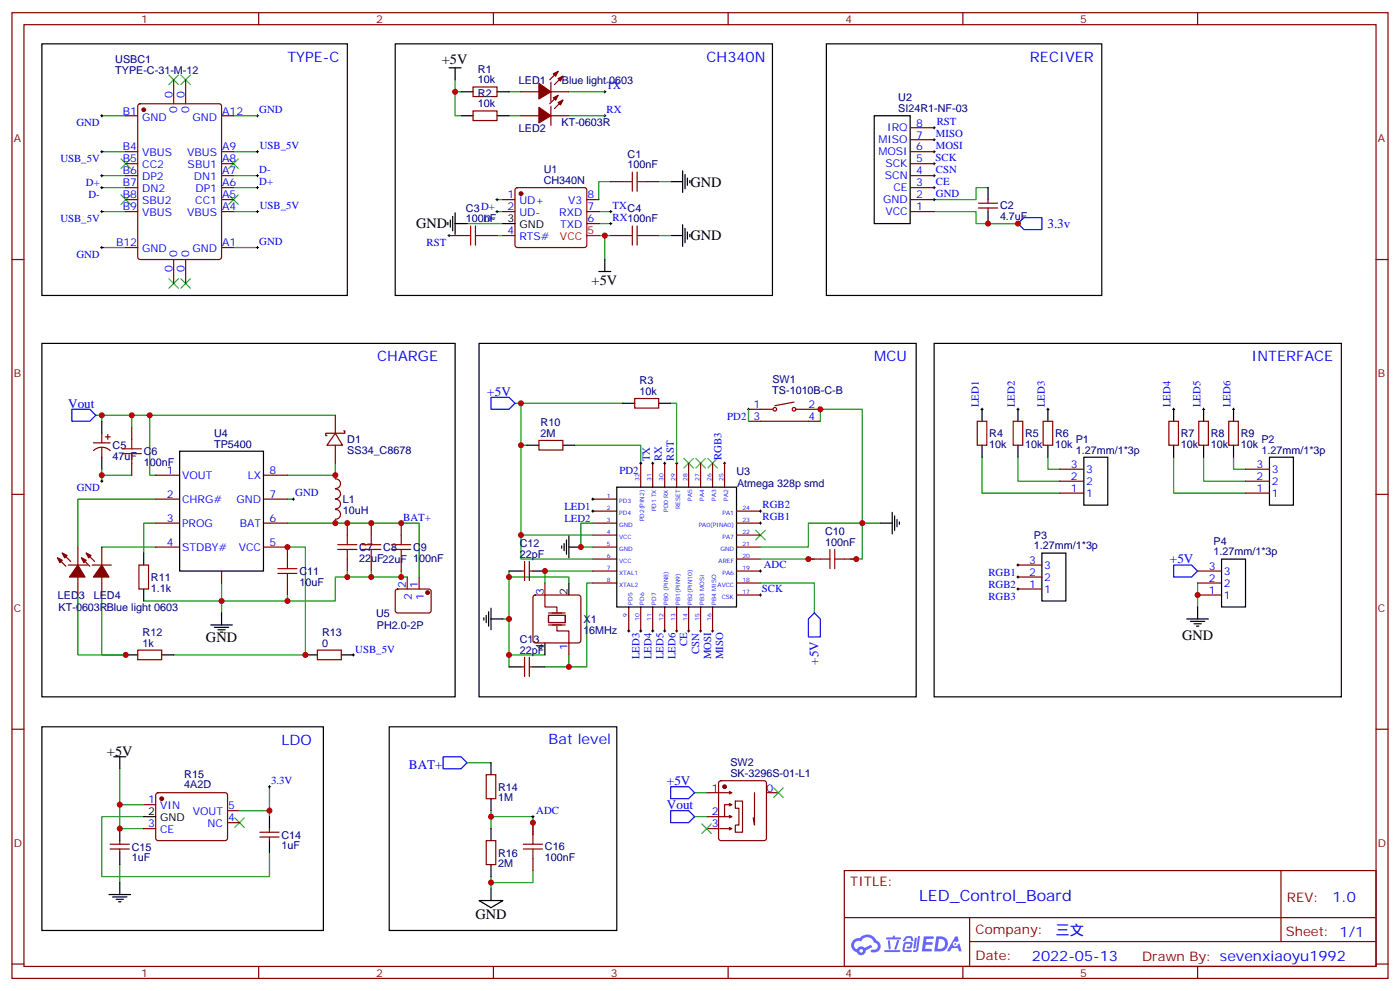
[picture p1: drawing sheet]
<svg xmlns="http://www.w3.org/2000/svg" width="412mm" height="292mm" viewBox="0 0 412 292" stroke-linecap="round" stroke-linejoin="round" font-family="sans-serif">
<g fill="none" stroke="#870000" stroke-width=".35">
<path d="M3.5 3.7h405.4v284.4h-405.4zM7.1 7.3h398.2v277.3h-398.2zM76.2 3.7v3.6M145.3 3.7v3.6M214.5 3.7v3.6M283.6 3.7v3.6M352.8 3.7v3.6M3.5 76.4h3.6M405.3 76.4h3.6M3.5 145.6h3.6M405.3 145.6h3.6M3.5 214.7h3.6"/>
<path d="M405.3 214.7h3.6M248.7 256.3h156.6v28.3h-156.6zM377.3 256.4v20.8M248.7 270.2h156.5M285.6 277.2h119.6M285.6 270.2v14.1M3.5 283.8h3.6M76.2 284.6v3.5M145.3 284.6v3.5M214.5 284.6v3.5M283.6 284.6v3.5M352.8 284.6v3.5"/>
<path d="M405.3 283.8h3.6"/>
</g>
<g fill="#5487ff">
<path d="M272.1 275.7h2.6l.3 .2-.1 .5-2 .1-.1 .9h1.6l.4 .4-.4 .4h-1.7l-.2 1.2h1.8l.3 .4-.2 .3h-2.9z"/>
<path d="M281.4 275.7h.7l.4 1.3-.7 .4a.74 .74 0 0 0-1.1 .3 .74 .74 0 0 0 .5 1 .74 .74 0 0 0 .9-.7l.5-.2 .7 2.3h-.9l-.2-.9h-1.9l-.5 .9h-.9z"/>
<path d="M269.5 276.1h.6l-.4 2.9a.31 .31 0 0 1-.3 .3 .31 .31 0 0 1-.3-.3z"/>
<path d="M270.4 275.6h.6l-.5 4a.89 .89 0 0 1-.7 .7 .89 .89 0 0 1-.9-.3l1-.5z"/>
<path d="M266.8 275.8l.6-.2 1.2 .1 .5 1.3-.6 .1-.4-.9-1 .1a.95 .95 0 0 1-1 .8l-.1-.2z"/>
<path d="M266.4 277.5l1.8-.2a1.04 1.04 0 0 1 .6 1.1 1.04 1.04 0 0 1-.8 .9h-.7a.29 .29 0 0 1-.3-.3 .29 .29 0 0 1 .3-.3h.7l.2-.8h-1.4l-.4 1.8h1.9a.29 .29 0 0 1 .3 .4 .29 .29 0 0 1-.3 .2h-2l-.4-.3 .2-2.1z"/>
<path d="M260.5 279.7h4.4a.3 .3 0 0 1 .3 .3 .3 .3 0 0 1-.3 .3h-4.3z"/>
<path d="M264.3 276.8h.6l-.5 1.7a1.02 1.02 0 0 1-.7 1.1l-.2-.3z"/>
<path d="M261.5 276.8h.6l.3 2.4-.3 .3-.3-.2z"/>
<path d="M261.1 276h1.9l.2-.5h.5l-.1 .5h1.5a.29 .29 0 0 1 .3 .3 .29 .29 0 0 1-.3 .3h-3.9z"/>
<path d="M275.8 275.7l-.6 4.4h1.4a2.27 2.27 0 0 0 2.7-2.2 2.27 2.27 0 0 0-2.7-2.2zM276.6 276.5a1.5 1.5 0 0 1 1.8 1.5 1.5 1.5 0 0 1-1.9 1.4h-.3z"/>
<path d="M251.4 276.8a2.09 2.09 0 0 0 1 3.6 1.37 1.37 0 0 0 1.5 .8 1.37 1.37 0 0 0 1.1-1.4l2-.9-.5-.7-1.8 .9a1.4 1.4 0 0 0-2.3 .4 1.32 1.32 0 0 1-.6-1.8 1.32 1.32 0 0 1 1.9-.5 2.02 2.02 0 0 1 2-1.2 2.02 2.02 0 0 1 1.8 1.6 1.09 1.09 0 0 1 1.1 1.3 1.09 1.09 0 0 1-1.6 .7 .41 .41 0 0 0-.5 .4 .41 .41 0 0 0 .4 .4 1.89 1.89 0 0 0 2.4-1.1 1.89 1.89 0 0 0-1.2-2.5 2.98 2.98 0 0 0-5-.6l-1 .2zM253.2 280a.52 .52 0 0 1 1 0 .52 .52 0 0 1-1 0z"/>
<circle cx="281.4" cy="277.9" r=".28"/>
</g>
<g fill="none" stroke="#3c3" stroke-width=".35">
<path d="M49.7 22.1l2.9 2.8M52.6 22.1l-2.9 2.8M53.3 22.1l2.8 2.8M56.1 22.1l-2.8 2.8M35.6 46.8l2.9 2.8M35.6 57.4l2.9 2.8M38.5 46.8l-2.9 2.8M38.5 57.4l-2.9 2.8M67.4 46.8l2.8 2.8M67.4 57.4l2.8 2.8M70.2 46.8l-2.8 2.8M70.2 57.4l-2.8 2.8"/>
<path d="M49.7 82.1l2.9 2.8M52.6 82.1l-2.9 2.8M53.3 82.1l2.8 2.8M56.1 82.1l-2.8 2.8M201.4 135l2.9 2.8M204.3 135l-2.9 2.8M205 135l2.8 2.8M207.8 135l-2.8 2.8M208.5 135l2.8 2.8M211.3 135l-2.8 2.8M222.6 156.1l2.8 2.9M225.4 156.1l-2.8 2.9"/>
<path d="M227.9 232l2.8 2.8M230.7 232l-2.8 2.8M69.1 240.8l2.9 2.8M72 240.8l-2.9 2.8M206.7 242.6l2.8 2.8M209.5 242.6l-2.8 2.8"/>
</g>
<g fill="none" stroke="#000" stroke-width=".35">
<path d="M12.3 12.9h90v74.1h-90zM116.4 12.9h111.1v74.1h-111.1zM132.3 20h3.5M134.1 20v3.5M243.4 12.9h81.2v74.1h-81.2zM135.8 27h3.5M135.8 34.1h3.5M146.4 27h3.5M146.4 34.1h3.5M257.5 34.1h10.6v31.7h-10.6zM197.6 53.5h3.5M201.1 50.3v6.4"/>
<path d="M201.8 51.4v4.2M202.5 52.4v2.1M203.2 53.1v.7M291 55.2v3.6M131.9 65.5v.7M132.6 64.8v2.1M133.3 63.7v4.2M134.1 65.8h3.5M134.1 62.7v6.3M148.2 65.8h3.5M176.4 79.9h3.5M178.2 76.4v3.5"/>
<path d="M197.6 69.4h3.5M201.1 66.2v6.3M201.8 67.2v4.3M202.5 68.3v2.1M203.2 69v.7M291 62.3v3.5M12.3 101.1h121.8v104.1h-121.8zM141.1 101.1h128.8v104.1h-128.8zM183.4 118.7h3.6M194 118.7h3.6M275.2 101.1h119.9v104.1h-119.9zM30 124v3.6"/>
<path d="M30 134.6v3.5M52.9 132.9h24.7v35.2h-24.7zM155.2 131.1h3.5M165.8 131.1h3.5M289.3 120.5v3.5M289.3 131.1v3.5M299.9 120.5v3.5M299.9 131.1v3.5M308.7 120.5v3.5M308.7 131.1v3.5M319.3 134.6h7v14.1h-7zM345.7 120.5v3.5"/>
<path d="M345.7 131.1v3.5M354.5 120.5v3.5M354.5 131.1v3.5M363.4 120.5v3.5M363.4 131.1v3.5M373.9 134.6h7.1v14.1h-7.1zM166.9 159v4.2M167.6 157.9v6.4M181.7 143.4h35.3v35.3h-35.3zM259.3 154h3.5M262.8 150.8v6.4M263.5 151.9v4.2"/>
<path d="M264.2 153v2.1M264.9 153.7v.7M42.3 162.8v3.6M42.3 173.4v3.6M144.6 179.1v6.3M149.9 168.1h3.6M157 168.1h3.5M165.5 160.7v.7M166.2 160v2.1M167.6 161.1h3.5M167.6 171.7v3.5M306.9 162.8h7.1v14.2h-7.1z"/>
<path d="M352.8 178.7v3.5M359.8 164.6h7.1v14.1h-7.1zM37 192.8h3.6M47.6 192.8h3.6M62.1 184h6.3M63.1 184.7h4.3M64.2 185.4h2.1M64.9 186.1h.7M65.3 180.5v3.5M90 192.8h3.5M100.5 192.8h3.6M142.5 181.9v.7"/>
<path d="M143.2 181.2v2.1M143.9 180.1v4.3M144.6 182.2h3.6M149.9 196.4h3.6M157 196.4h3.5M160.5 189.3v3.5M349.6 182.2h6.4M350.7 183h4.2M351.7 183.7h2.1M352.4 184.4h.7M12.3 214h82.9v60h-82.9zM114.7 214h67v60h-67z"/>
<path d="M33.5 222.8h3.5M35.3 222.8v3.5M144.6 224.6v3.5M144.6 235.2v3.5M35.3 244v3.5M35.3 251v3.6M35.3 259.9v3.5M42.3 240.5h3.6M79.4 240.5v3.5M79.4 247.5v3.5M144.6 244v3.5M144.6 254.6v3.5"/>
<path d="M32.1 263.4h6.4M33.2 264.1h4.2M34.2 264.8h2.1M34.9 265.5h.7M141.1 265.1h7.1l-3.6 2.2zM144.6 261.6v3.5"/>
</g>
<g fill="none" stroke="#008700" stroke-width=".35">
<path d="M30 34.1h7M68.8 34.1h7M134.1 23.5v10.6h1.7M134.1 27h1.7M149.9 34.1h3.6M149.9 27h3.6M167.6 34.1h10.6M167.6 27h10.6M30 44.7h7M30 55.2h7M30 51.7h7M68.8 44.7h7"/>
<path d="M68.8 55.2h7M68.8 51.7h7M146.4 58.8h1.8M179.9 53.5h-3.5v5.3M194 53.5h3.6M291 55.2h-3.5v3.6h-12.3M30 72.9h7M30 62.3h7M68.8 72.9h7M68.8 62.3h7M137.6 65.8h10.6M146.4 62.3h1.8"/>
<path d="M146.4 69.4h1.8M176.4 62.3h3.5M176.4 65.8h3.5M176.4 69.4h3.5M178.2 69.4v7M194 69.4h3.6M275.2 62.3h12.3v3.5h12.4h-8.9M151.7 118.7h31.7M153.5 118.7v38.9h21.1M197.6 118.7h1.7v17.7M28.2 122.3h1.8v1.7M30 122.3h8.8"/>
<path d="M30 138.1v1.8M38.8 139.9h-8.8v1.8M44.1 122.3h-5.3v3.5M98.8 122.3h-54.7v17.6h1.8M98.8 136.4v3.5h-14.1M153.5 131.1h1.7M169.3 131.1h19.4v5.3M220.5 120.5v3.5M241.7 124v-3.5h12.3v44.1h-3.5M289.3 134.6v10.6h22.9M299.9 134.6v7.1h12.3M308.7 134.6v3.5h3.5"/>
<path d="M345.7 134.6v10.6h21.2M354.5 134.6v7.1h12.4M363.4 134.6v3.5h3.5M45.9 154h-3.6v8.8M45.9 147h-23v14.1M84.7 154h38.8v15.9M84.7 147h1.7M153.5 157.6v7h21.1M174.6 154h-3.5v7.1h3.5M259.3 154h-21.2v7.1h-14.1M22.9 175.2v17.6h14.1h-7v-17.6M30 161.1h15.9"/>
<path d="M65.3 171.7v8.8M84.7 161.1h5.3v31.7h-38.8M84.7 175.2v1.8h-42.4M102.3 168.1v1.8M109.4 168.1v1.8M118.2 168.1v1.8h-19.4v7.1h-14.1M118.2 169.9h1.7M149.9 169.9h17.7v1.8M149.9 168.1v28.3M174.6 171.7h-1.7v24.7h-12.4M174.6 168.1h-14.1v3.6M224 171.7h15.9v8.8"/>
<path d="M224 164.6h15.9M352.8 171.7v7M148.2 182.2h1.7M149.9 192.8h10.6M167.6 192.8v3.6M35.3 236.9v7.1h7M35.3 226.3v10.6h7M70.6 238.7h8.8v1.8M79.4 231.6v7.1M137.6 224.6h7M144.6 238.7v5.3M204.6 233.4h3.5"/>
<path d="M42.3 240.5h-12.3v17.6h5.3v-3.5M79.4 251v7.1h-44.1v1.8M144.6 240.5h12.4v5.2M144.6 258.1v3.5M157 256.3v3.6h-12.4M204.6 240.5h3.5"/>
</g>
<g fill="none" stroke="#000" stroke-width=".29">
<path d="M29.6 34.1h.7M30 33.7v.7M75.5 34.1h.7M75.8 33.7v.7M177.8 34.1h.7M177.8 27h.7M178.2 26.7v.7M178.2 33.7v.7M274.8 37.6h.7M275.2 37.3v.7M29.6 44.7h.7M29.6 55.2h.7"/>
<path d="M29.6 51.7h.7M30 44.3v.7M30 51.4v.7M30 54.9v.7M75.5 44.7h.7M75.5 55.2h.7M75.5 51.7h.7M75.8 44.3v.7M75.8 51.4v.7M75.8 54.9v.7M146 58.8h.8M146.4 58.4v.7"/>
<path d="M274.8 44.7h.7M274.8 55.2h.7M274.8 51.7h.7M274.8 58.8h.7M274.8 48.2h.7M274.8 41.1h.7M275.2 40.8v.7M275.2 44.3v.7M275.2 47.8v.7M275.2 51.4v.7M275.2 54.9v.7M275.2 58.4v.7"/>
<path d="M29.6 62.3h.7M29.6 72.9h.7M30 61.9v.8M30 72.5v.7M75.5 62.3h.7M75.5 72.9h.7M75.8 61.9v.8M75.8 72.5v.7M131.9 69.4h.7M132.3 69v.7M146 62.3h.8M146.4 61.9v.8"/>
<path d="M179.6 62.3h.7M179.6 65.8h.7M179.9 61.9v.8M179.9 65.5v.7M188.4 136.4h.7M188.7 136v.7M191.9 136.4h.7M192.3 136v.7M195.4 136.4h.7M195.8 136v.7M199 136.4h.7M199.3 136v.7"/>
<path d="M213.1 136.4h.7M213.4 136v.7M220.1 120.5h.7M220.5 120.2v.7M288.9 120.5h.7M289.3 120.2v.7M299.5 120.5h.7M299.9 120.2v.7M308.3 120.5h.7M308.7 120.2v.7M345.4 120.5h.7M345.7 120.2v.7"/>
<path d="M354.2 120.5h.7M354.5 120.2v.7M363 120.5h.7M363.4 120.2v.7M29.6 141.7h.7M30 141.3v.7M86.1 147h.7M86.4 146.6v.7M117.8 154h.7M118.2 153.7v.7M174.3 147h.7M174.3 150.5h.7"/>
<path d="M174.6 146.6v.7M174.6 150.1v.7M223.7 150.5h.7M223.7 154h.7M224 150.1v.7M224 153.7v.7M223.7 175.2h.7M223.7 168.1h.7M224 167.8v.7M224 174.8v.7M299.5 173.4h.7M299.5 169.9h.7"/>
<path d="M299.5 166.4h.7M299.9 166v.7M299.9 169.5v.8M299.9 173.1v.7M103.7 192.8h.7M104.1 192.5v.7M184.9 185.8h.7M185.2 185.4v.7M188.4 185.8h.7M188.7 185.4v.7M191.9 185.8h.7M192.3 185.4v.7"/>
<path d="M195.4 185.8h.7M195.8 185.4v.7M199 185.8h.7M199.3 185.4v.7M202.5 185.8h.7M202.8 185.4v.7M206 185.8h.7M206.4 185.4v.7M209.5 185.8h.8M209.9 185.4v.7M79 231.6h.7M79.4 231.3v.7"/>
<path d="M156.6 240.5h.7M157 240.1v.7"/>
</g>
<g fill="none" stroke="#870000" stroke-width=".35">
<path d="M37 34.1h3.6M40.8 30.8l.5-.2h23.3l.6 .4 .1 44.7-.5 .7h-23.5l-.7-.5v-44.6zM51.2 23.5v7.1M54.7 23.5v7.1M65.3 34.1h3.5M139.3 25.6h7.1v2.8h-7.1zM139.3 32.7h7.1v2.8h-7.1zM153.5 34.1h5.2M153.5 27h5.2M162.3 34.1h5.3M162.3 27h5.3M162.3 24.2v5.6"/>
<path d="M162.3 31.3v5.6M164.4 21l-2.5 2.5M164.4 28.1l-2.5 2.5M165.8 22.4l-2.5 2.5M165.8 29.5l-2.5 2.5M268.1 37.6h7.1M37 44.7h3.6M37 48.2h3.6M37 51.7h3.6M37 55.2h3.6M37 58.8h3.6M65.3 44.7h3.5"/>
<path d="M65.3 48.2h3.5M65.3 51.7h3.5M65.3 55.2h3.5M65.3 58.8h3.5M148.2 58.8h3.5M151.9 55.5l.5-.3h19.8l.5 .3 .2 .5v16.2l-.3 .5-.4 .2h-19.8l-.5-.3-.2-.4v-16.2zM172.9 58.8h3.5M179.9 53.5h3.5M190.5 53.5h3.5M268.1 44.7h7.1M268.1 48.2h7.1M268.1 51.7h7.1"/>
<path d="M268.1 55.2h7.1M268.1 58.8h7.1M268.1 41.1h7.1M288.2 59.8h5.7M291 58.8v1M37 62.3h3.6M37 72.9h3.6M51.2 76.4v7.1M54.7 76.4v7.1M65.3 62.3h3.5M65.3 72.9h3.5M132.3 69.4h3.5"/>
<path d="M142.9 69.4h3.5M148.2 62.3h3.5M148.2 69.4h3.5M172.9 62.3h3.5M172.9 65.8h3.5M179.9 69.4h3.5M190.5 69.4h3.5M268.1 62.3h7.1M288.2 61.2h5.7M291 61.2v1.1M187 117.3h7v2.9h-7zM233.9 118.4l-5.7 1.1"/>
<path d="M27.5 130.4h5M27.6 132.7a3.5 3.5 0 0 1 4.9 0M30 127.6v2.8M30 131.8v2.8M31 128.6h1.5M31.7 127.9v1.4M38.8 125.8v3.5M38.8 136.4v3.5M45.9 139.9h7M77.6 139.9h7.1M98.8 127.6l2.1 3.5h-4.6zM98.8 127.6h-2.8v.7h.3"/>
<path d="M98.8 122.3v5.3M98.8 131.1v5.3M98.8 139.9v1.1M101.2 126.9h.4v.7h-2.8M158.7 129.7h7.1v2.8h-7.1zM188.7 136.4v7M192.3 136.4v7M195.8 136.4v7M199.3 136.4v7M202.8 136.4v7M206.4 136.4v7M209.9 136.4v7"/>
<path d="M213.4 136.4v7M220.5 120.5h7M220.5 124h21.2M234.6 120.5h7.1M287.9 124h2.8v7.1h-2.8zM298.4 124h2.9v7.1h-2.9zM307.3 124h2.8v7.1h-2.8zM312.2 138.1h7.1M344.3 124h2.8v7.1h-2.8zM353.1 124h2.9v7.1h-2.9zM361.9 124h2.9v7.1h-2.9zM366.9 138.1h7"/>
<path d="M45.9 147h7M45.9 154h7M77.6 147h7.1M77.6 154h7.1M98.8 153v1M98.8 141a1.41 1.41 0 0 1 1.5 1.4 1.41 1.41 0 0 1-1.5 1.4M98.8 150a1.41 1.41 0 0 1 1.5 1.4 1.41 1.41 0 0 1-1.5 1.4M98.8 144a1.41 1.41 0 0 1 1.5 1.4 1.41 1.41 0 0 1-1.5 1.4M98.8 147a1.41 1.41 0 0 1 1.5 1.4 1.41 1.41 0 0 1-1.5 1.4M102.3 154v3.6M109.4 154v3.6M118.2 154v3.6"/>
<path d="M174.6 147h7.1M174.6 150.5h7.1M174.6 154h7.1M174.6 157.6h7.1M217 150.5h7M217 154h7M217 157.6h7M312.2 145.2h7.1M312.2 141.7h7.1M366.9 145.2h7M366.9 141.7h7M16.9 164.3l2.5 2.4"/>
<path d="M18.3 162.8l2.5 2.5M20.1 166.4h5.7M22.9 161.1v5.3M22.9 169.9v5.3M24 164.3l2.5 2.4M25.4 162.8l2.5 2.5M27.2 166.4h5.6M30 161.1v5.3M30 169.9v5.3M40.9 166.4h2.8v7h-2.8zM45.9 161.1h7M65.3 168.1v3.6"/>
<path d="M77.6 161.1h7.1v3.5M84.7 171.7v3.5M102.3 164.6v3.5M109.4 164.6v3.5M116.7 173.6l.4-.2 9.5 .1 .4 .6-.1 6-.6 .4-9.5-.1-.4-.6v-5.7zM118.2 164.6v3.5M119.9 169.9v3.5M123.5 169.9v3.5M153.5 168.1h1M154.5 165.3v5.7M155.9 168.1h1.1M155.9 165.3v5.7"/>
<path d="M157.2 175.4l.5-.2h12.7l.5 .2 .2 .5v12.7l-.2 .5-.5 .2h-12.7l-.5-.2-.2-.5v-12.7zM160.5 171.7v3.5M174.6 161.1h7.1M174.6 164.6h7.1M174.6 168.1h7.1M174.6 171.7h7.1M185.2 178.7v7.1M188.7 178.7v7.1M192.3 178.7v7.1M195.8 178.7v7.1M199.3 178.7v7.1M202.8 178.7v7.1"/>
<path d="M206.4 178.7v7.1M209.9 178.7v7.1M217 161.1h7M217 164.6h7M217 168.1h7M217 171.7h7M217 175.2h7M238.1 164.6h3.6M248.7 164.6h3.5M299.9 173.4h7M299.9 169.9h7M299.9 166.4h7"/>
<path d="M352.8 168.1h7M352.8 171.7h7M352.8 175.2h7M40.6 191.4h7v2.8h-7zM93.5 191.4h7v2.8h-7zM153.5 196.4h1M154.5 193.5v5.7M155.9 193.5v5.7M155.9 196.4h1.1M167.6 189.3v3.5M42.3 236.9h3.6M46.1 233.6l.5-.2 20 .1 .4 .6v13l-.7 .4-20-.1-.4-.6v-12.7z"/>
<path d="M67 238.7h3.6M143.2 228.1h2.8v7.1h-2.8zM208.1 233.4h7.1M211.9 230.1l.5-.2h12.7l.5 .2 .2 .5v16.2l-.3 .5-.4 .2h-12.7l-.5-.2-.2-.5v-16.2zM214.8 236.6l.7 .3-.7 .4M214.8 233l.7 .4-.7 .4M215.2 236.9h-1.8v3.6M216.6 235.9h2.1v9.1h-2.1v-2.1h1.1v-4.9h-1.1zM222.2 233.4v9.5l-.3-2.1M225.8 233.4h3.5M32.5 250h5.6M32.5 248.6h5.6"/>
<path d="M35.3 247.5v1.1M35.3 250v1M42.3 244h3.6M67 242.2h3.6M76.6 246.5h5.6M76.6 245h5.6M79.4 244v1M79.4 246.5v1M143.2 247.5h2.8v7.1h-2.8zM157 242.2v3.5M157 252.8v3.5M208.1 244h3.6"/>
<path d="M208.1 240.5h7.1M212 244h3.2M214.8 240.1l.7 .4-.7 .3M214.8 243.6l.7 .4-.7 .3"/>
<circle cx="228.2" cy="120.5" r=".53"/>
<circle cx="233.9" cy="120.5" r=".53"/>
</g>
<g fill="#870000" stroke="#870000" stroke-width=".35">
<path d="M164.4 23.1l1.4-.7-.7 1.4z"/>
<path d="M163 21.7l1.4-.7-.7 1.4z"/>
<path d="M158.7 24.6l3.6 2.4-3.6 2.1z"/>
<path d="M164.4 30.2l1.4-.7-.7 1.4z"/>
<path d="M163 28.8l1.4-.7-.7 1.4z"/>
<path d="M158.7 31.6l3.6 2.5-3.6 2.1z"/>
<path d="M25.4 162.8l1.4 .7-.7 .8z"/>
<path d="M24 164.3l1.4 .7-.7 .7z"/>
<path d="M30 166.4l2.1 3.5h-4.6z"/>
<path d="M18.3 162.8l1.5 .7-.8 .8z"/>
<path d="M16.9 164.3l1.4 .7-.7 .7z"/>
<path d="M22.9 166.4l2.1 3.5h-4.5z"/>
<circle cx="42.3" cy="32.3" r=".53"/>
<circle cx="153.5" cy="57" r=".53"/>
<circle cx="47.6" cy="235.2" r=".53"/>
<circle cx="125.9" cy="174.5" r=".53"/>
<circle cx="213.4" cy="231.6" r=".53"/>
</g>
<path d="M299.9 65.8l1.7-1.7h5.3v3.5h-5.3zM144.6 117h5.3l1.8 1.7-1.8 1.8h-5.3zM21.2 120.5h5.3l1.7 1.8-1.7 1.7h-5.3zM345.7 166.4h5.3l1.8 1.7-1.8 1.8h-5.3zM239.9 180.5l1.8 1.7v5.3h-3.6v-5.3zM130.5 222.8h5.3l1.8 1.8-1.8 1.7h-5.3zM197.6 231.6h5.2l1.8 1.8-1.8 1.8h-5.2zM197.6 238.7h5.2l1.8 1.8-1.8 1.7h-5.2z" fill="none" stroke="#00f" stroke-width=".35"/>
<path d="M172.9 69.4h3.5" fill="none" stroke="#f00" stroke-width=".35"/>
<g fill="none" stroke="#a10000" stroke-width=".35">
<path d="M183.4 53.5h2.9M186.3 50.7v5.6M187.7 53.5h2.8M187.7 50.7v5.6M135.8 69.4h2.8M138.6 66.5v5.7M140.1 69.4h2.8M140.1 66.5v5.7M183.4 69.4h2.9M186.3 66.5v5.7M187.7 69.4h2.8M187.7 66.5v5.7"/>
<path d="M36 133.6h5.6M36 132.2h5.6M38.8 129.3v2.9M38.8 133.6v2.8M102.3 157.6v2.8M109.4 157.6v2.8M118.2 157.6v2.8M81.8 168.8h5.7M81.8 167.4h5.7M84.7 164.6v2.8M84.7 168.8v2.9M99.5 161.8h5.6"/>
<path d="M99.5 160.4h5.6M102.3 161.8v2.8M106.5 161.8h5.7M106.5 160.4h5.7M109.4 161.8v2.8M115.4 161.8h5.6M115.4 160.4h5.6M118.2 161.8v2.8M241.7 164.6h2.8M244.5 161.8v5.6M245.9 164.6h2.8M245.9 161.8v5.6"/>
<path d="M154.2 250h5.6M154.2 248.6h5.6M157 245.7v2.9M157 250v2.8"/>
</g>
<path d="M160.5 175.2v3.5h3.5v1.4M161.6 181.2h4.9v2.1h-4.9zM161.6 184h4.9M161.6 180.5h4.9M164 184.4v1.4h3.6v3.5" fill="none" stroke="#870012" stroke-width=".35"/>
<g fill="#c00">
<circle cx="149.9" cy="182.2" r=".88"/>
<circle cx="153.5" cy="157.6" r=".88"/>
<circle cx="171.1" cy="161.1" r=".88"/>
<circle cx="153.5" cy="131.1" r=".88"/>
<circle cx="153.5" cy="118.7" r=".88"/>
<circle cx="167.6" cy="196.4" r=".88"/>
<circle cx="149.9" cy="192.8" r=".88"/>
<circle cx="149.9" cy="169.9" r=".88"/>
<circle cx="299.9" cy="65.8" r=".88"/>
<circle cx="291" cy="65.8" r=".88"/>
<circle cx="178.2" cy="69.4" r=".88"/>
<circle cx="134.1" cy="27" r=".88"/>
<circle cx="98.8" cy="154" r=".88"/>
<circle cx="38.8" cy="122.3" r=".88"/>
<circle cx="44.1" cy="122.3" r=".88"/>
<circle cx="98.8" cy="139.9" r=".88"/>
<circle cx="65.3" cy="177" r=".88"/>
<circle cx="35.3" cy="236.9" r=".88"/>
<circle cx="79.4" cy="238.7" r=".88"/>
<circle cx="144.6" cy="240.5" r=".88"/>
<circle cx="144.6" cy="259.9" r=".88"/>
<circle cx="352.8" cy="175.2" r=".88"/>
<circle cx="254" cy="154" r=".88"/>
<circle cx="30" cy="122.3" r=".88"/>
<circle cx="241.7" cy="120.5" r=".88"/>
<circle cx="30" cy="139.9" r=".88"/>
<circle cx="37" cy="192.8" r=".88"/>
<circle cx="90" cy="192.8" r=".88"/>
<circle cx="84.7" cy="161.1" r=".88"/>
<circle cx="84.7" cy="177" r=".88"/>
<circle cx="102.3" cy="154" r=".88"/>
<circle cx="109.4" cy="154" r=".88"/>
<circle cx="102.3" cy="169.9" r=".88"/>
<circle cx="109.4" cy="169.9" r=".88"/>
<circle cx="118.2" cy="154" r=".88"/>
<circle cx="118.2" cy="169.9" r=".88"/>
<circle cx="160.5" cy="168.1" r=".88"/>
<circle cx="238.1" cy="164.6" r=".88"/>
<circle cx="252.2" cy="164.6" r=".88"/>
<circle cx="35.3" cy="244" r=".88"/>
<circle cx="157" cy="242.2" r=".88"/>
</g>
<text font-size="4.6" fill="#00f" x="270.8" y="265.4">LED_Control_Board</text>
<g font-size="4.2" fill="#00f">
<text x="84.7" y="18.2">TYPE-C</text>
<text x="208.1" y="18.2">CH340N</text>
<text x="303.4" y="18.2">RECIVER</text>
<text x="111.1" y="106.4">CHARGE</text>
<text x="257.5" y="106.4">MCU</text>
<text x="368.7" y="106.4">INTERFACE</text>
<text x="82.9" y="219.3">LDO</text>
<text x="161.6" y="219.2">Bat level</text>
<text x="392.5" y="265.6">1.0</text>
<text x="310.9" y="275.2">三文</text>
<text x="304" y="283">2022-05-13</text>
</g>
<g font-size="4.2">
<text x="130.2" y="18.8">+5V</text>
<text x="203.4" y="54.9">GND</text>
<text x="122.6" y="67.3">GND</text>
<text x="203.4" y="70.8">GND</text>
<text x="174.3" y="83.9">+5V</text>
<text x="60.7" y="189">GND</text>
<text x="348.2" y="188.3">GND</text>
<text x="31.5" y="222.5">+5V</text>
<text x="140.1" y="270.4">GND</text>
</g>
<g font-size="3.9" fill="#00f">
<text x="308.5" y="67.1">3.3v</text>
<text x="143.6" y="116.5">+5V</text>
<text x="20.1" y="120">Vout</text>
<text x="344.6" y="165.9">+5V</text>
<text x="241.1" y="195.7" transform="rotate(-90 241.1 195.7)">+5V</text>
<text x="120.5" y="226.4">BAT+</text>
<text x="196.5" y="231.1">+5V</text>
<text x="196.5" y="238.2">Vout</text>
</g>
<g font-size="3.9" fill="#800">
<text x="250.5" y="260.9">TITLE:</text>
<text x="379.1" y="265.6">REV:</text>
<text x="287.4" y="275.1">Company:</text>
<text x="378.7" y="275.7">Sheet: 1/1</text>
<text x="287.4" y="282.8">Date:</text>
<text x="336.4" y="282.9">Drawn By: sevenxiaoyu1992</text>
</g>
<g font-size="3.2" fill="#800">
<text x="41.6" y="6.7">1</text>
<text x="110.8" y="6.7">2</text>
<text x="179.9" y="6.7">3</text>
<text x="249.1" y="6.7">4</text>
<text x="318.2" y="6.7">5</text>
<text x="4.1" y="41.8">A</text>
<text x="405.9" y="41.8">A</text>
<text x="4.1" y="111">B</text>
<text x="405.9" y="111">B</text>
<text x="4.1" y="180.1">C</text>
<text x="405.9" y="180.1">C</text>
<text x="4.1" y="249.3">D</text>
<text x="405.9" y="249.3">D</text>
<text x="41.6" y="287.5">1</text>
<text x="110.8" y="287.5">2</text>
<text x="179.9" y="287.5">3</text>
<text x="249.1" y="287.5">4</text>
<text x="318.2" y="287.5">5</text>
</g>
<g font-size="3.2" fill="#000080">
<text x="33.9" y="21.7">TYPE-C-31-M-12</text>
<text x="33.9" y="18.6">USBC1</text>
<text x="140.8" y="21.4">R1</text>
<text x="140.8" y="24.6">10k</text>
<text x="140.8" y="28.4">R2</text>
<text x="152.9" y="24.7">LED1</text>
<text x="165.5" y="24.7">Blue light 0603</text>
<text x="264.6" y="29.8">U2</text>
<text x="140.8" y="31.6">10k</text>
<text x="264.6" y="33">SI24R1-NF-03</text>
<text x="152.9" y="38.8">LED2</text>
<text x="165.4" y="37">KT-0603R</text>
<text x="184.9" y="46.4">C1</text>
<text x="160.2" y="51">U1</text>
<text x="184.9" y="49.6">100nF</text>
<text x="160.2" y="54.2">CH340N</text>
<text x="137.2" y="65.5">100nF</text>
<text x="137.2" y="62.3">C3D+</text>
<text x="184.9" y="62.3">C4</text>
<text x="294.6" y="64.8">4.7uF</text>
<text x="294.6" y="61.7">C2</text>
<text x="188.4" y="113.1">R3</text>
<text x="227.5" y="112.7">SW1</text>
<text x="188.4" y="116.3">10k</text>
<text x="227.5" y="115.9">TS-1010B-C-B</text>
<text x="159.3" y="125.5">R10</text>
<text x="63.1" y="131.8">TP5400</text>
<text x="63.1" y="128.5">U4</text>
<text x="102.3" y="130.5">D1</text>
<text x="159.3" y="128.6">2M</text>
<text x="291.4" y="131.9">10k</text>
<text x="291.4" y="128.7">R4</text>
<text x="302" y="131.9">10k</text>
<text x="302" y="128.7">R5</text>
<text x="310.8" y="131.9">10k</text>
<text x="310.8" y="128.7">R6</text>
<text x="316.9" y="130.3">P1</text>
<text x="347.8" y="131.9">10k</text>
<text x="347.8" y="128.7">R7</text>
<text x="356.7" y="131.9">10k</text>
<text x="356.7" y="128.7">R8</text>
<text x="365.5" y="131.9">10k</text>
<text x="365.5" y="128.7">R9</text>
<text x="371.6" y="130.3">P2</text>
<text x="33.2" y="135.4">47uF</text>
<text x="33.2" y="132.2">C5</text>
<text x="42.3" y="137.2">100nF</text>
<text x="42.3" y="134">C6</text>
<text x="102.3" y="133.7">SS34_C8678</text>
<text x="316.9" y="133.6">1.27mm/1*3p</text>
<text x="371.6" y="133.6">1.27mm/1*3p</text>
<text x="217" y="139.7">U3</text>
<text x="217.1" y="143.3">Atmega 328p smd</text>
<text x="101" y="148.1">L1</text>
<text x="101" y="151.3">10uH</text>
<text x="153.1" y="161.1">C12</text>
<text x="243.1" y="160.7">100nF</text>
<text x="243.1" y="157.6">C10</text>
<text x="304.6" y="161.8">1.27mm/1*3p</text>
<text x="304.6" y="158.6">P3</text>
<text x="357.5" y="160.3">P4</text>
<text x="105.8" y="165.4">22uF22uF 100nF</text>
<text x="105.8" y="162.2">C7</text>
<text x="112.9" y="162.2">C8</text>
<text x="121.7" y="162.2">C9</text>
<text x="153.1" y="164.3">22pF</text>
<text x="357.5" y="163.5">1.27mm/1*3p</text>
<text x="44.4" y="171">R11</text>
<text x="88.2" y="172.4">10uF</text>
<text x="88.2" y="169.3">C11</text>
<text x="17" y="176.3">LED3</text>
<text x="17.3" y="179.9">KT-0603RBlue light 0603</text>
<text x="27.6" y="176.3">LED4</text>
<text x="44.4" y="174.2">1.1k</text>
<text x="110.8" y="181.7">U5</text>
<text x="111" y="185.2">PH2.0-2P</text>
<text x="171.9" y="183.4">X1</text>
<text x="42" y="190.4">1k</text>
<text x="42" y="187.2">R12</text>
<text x="94.9" y="190.4">0</text>
<text x="94.9" y="187.2">R13</text>
<text x="153.1" y="189.3">C13</text>
<text x="171.8" y="186.5">16MHz</text>
<text x="153.1" y="192.5">22pF</text>
<text x="215.2" y="225.6">SW2</text>
<text x="54.3" y="232.1">4A2D</text>
<text x="54.3" y="229.1">R15</text>
<text x="146.8" y="232.8">R14</text>
<text x="215.2" y="228.7">SK-3296S-01-L1</text>
<text x="146.8" y="236">1M</text>
<text x="38.8" y="250.4">C15</text>
<text x="82.9" y="250">1uF</text>
<text x="82.9" y="246.9">C14</text>
<text x="160.5" y="250.4">C16</text>
<text x="38.8" y="253.6">1uF</text>
<text x="146.8" y="255.4">2M</text>
<text x="146.8" y="252.2">R16</text>
<text x="160.5" y="253.6">100nF</text>
</g>
<g font-size="3.2" fill="#00f">
<text x="50.8" y="28.8" transform="rotate(-90 50.8 28.8)">0</text>
<text x="54.3" y="28.8" transform="rotate(-90 54.3 28.8)">0</text>
<text x="178.7" y="26.2">TX</text>
<text x="36.2" y="33.7">B1</text>
<text x="41.9" y="35.5">GND</text>
<text x="52.2" y="33.3" transform="rotate(-90 52.2 33.3)">0</text>
<text x="55.7" y="33.3" transform="rotate(-90 55.7 33.3)">0</text>
<text x="56.7" y="35.5">GND</text>
<text x="65.4" y="33.7">A12</text>
<text x="76.4" y="33.2">GND</text>
<text x="178.7" y="33.3">RX</text>
<text x="22.5" y="37.2">GND</text>
<text x="261.4" y="38.7">IRQ</text>
<text x="269.9" y="40.8">7</text>
<text x="269.9" y="37.3">8</text>
<text x="275.7" y="40.3">MISO</text>
<text x="275.9" y="36.8">RST</text>
<text x="17.8" y="47.8">USB_5V</text>
<text x="36.2" y="44.3">B4</text>
<text x="36.2" y="47.8">B5</text>
<text x="41.9" y="46.1">VBUS</text>
<text x="55.1" y="46.1">VBUS</text>
<text x="65.4" y="47.8">A8</text>
<text x="65.4" y="44.3">A9</text>
<text x="76.6" y="43.8">USB_5V</text>
<text x="258.7" y="45.7">MOSI</text>
<text x="258.7" y="42.2">MISO</text>
<text x="269.9" y="47.8">5</text>
<text x="269.9" y="44.3">6</text>
<text x="275.6" y="47.4">SCK</text>
<text x="275.7" y="43.9">MOSI</text>
<text x="36.2" y="51.4">B6</text>
<text x="41.9" y="49.6">CC2</text>
<text x="41.9" y="53.1">DP2</text>
<text x="55.3" y="49.6">SBU1</text>
<text x="57.1" y="53.1">DN1</text>
<text x="65.4" y="51.4">A7</text>
<text x="76.4" y="50.9">D-</text>
<text x="260.6" y="52.8">SCN</text>
<text x="260.8" y="49.2">SCK</text>
<text x="269.9" y="51.4">4</text>
<text x="275.7" y="50.9">CSN</text>
<text x="25.3" y="54.9">D+</text>
<text x="26" y="58.4">D-</text>
<text x="36.2" y="54.9">B7</text>
<text x="36.2" y="58.4">B8</text>
<text x="41.9" y="56.7">DN2</text>
<text x="57.6" y="56.7">DP1</text>
<text x="65.4" y="58.4">A5</text>
<text x="65.4" y="54.9">A6</text>
<text x="76.4" y="54.4">D+</text>
<text x="149.5" y="58.4">1</text>
<text x="173" y="58.4">8</text>
<text x="260.1" y="59.8">GND</text>
<text x="263.2" y="56.3">CE</text>
<text x="269.9" y="58.4">2</text>
<text x="269.9" y="54.9">3</text>
<text x="275.7" y="54.4">CE</text>
<text x="275.7" y="58">GND</text>
<text x="17.8" y="65.4">USB_5V</text>
<text x="36.2" y="61.9">B9</text>
<text x="41.9" y="60.2">SBU2</text>
<text x="41.9" y="63.7">VBUS</text>
<text x="55.1" y="63.7">VBUS</text>
<text x="57.5" y="60.2">CC1</text>
<text x="65.4" y="61.9">A4</text>
<text x="76.6" y="61.4">USB_5V</text>
<text x="142.5" y="65.4">D-</text>
<text x="149.5" y="61.9">2</text>
<text x="153" y="60.2">UD+</text>
<text x="153" y="63.7">UD-</text>
<text x="164.7" y="63.7">RXD</text>
<text x="167.4" y="60.2">V3</text>
<text x="173" y="65.5">6</text>
<text x="173" y="61.9">7</text>
<text x="180.4" y="65">RX100nF</text>
<text x="180.4" y="61.5">TX</text>
<text x="260.8" y="63.4">VCC</text>
<text x="269.9" y="61.9">1</text>
<text x="149.5" y="69">4</text>
<text x="153" y="70.8">RTS#</text>
<text x="165" y="67.2">TXD</text>
<text x="22.5" y="76">GND</text>
<text x="34.2" y="72.5">B12</text>
<text x="41.9" y="74.3">GND</text>
<text x="52.2" y="75.7" transform="rotate(-90 52.2 75.7)">0</text>
<text x="55.7" y="75.7" transform="rotate(-90 55.7 75.7)">0</text>
<text x="56.7" y="74.3">GND</text>
<text x="65.4" y="72.5">A1</text>
<text x="76.4" y="72">GND</text>
<text x="125.6" y="72.5">RST</text>
<text x="50.8" y="80.2" transform="rotate(-90 50.8 80.2)">0</text>
<text x="54.3" y="80.2" transform="rotate(-90 54.3 80.2)">0</text>
<text x="288.3" y="119.9" transform="rotate(-90 288.3 119.9)">LED1</text>
<text x="298.9" y="119.9" transform="rotate(-90 298.9 119.9)">LED2</text>
<text x="307.8" y="119.9" transform="rotate(-90 307.8 119.9)">LED3</text>
<text x="344.8" y="119.9" transform="rotate(-90 344.8 119.9)">LED4</text>
<text x="353.6" y="119.9" transform="rotate(-90 353.6 119.9)">LED5</text>
<text x="362.4" y="119.9" transform="rotate(-90 362.4 119.9)">LED6</text>
<text x="214.2" y="123.7">PD2</text>
<text x="222" y="120.2">1</text>
<text x="222" y="123.7">3</text>
<text x="238.1" y="120.2">2</text>
<text x="238.1" y="123.7">4</text>
<text x="191.5" y="135.9" transform="rotate(-90 191.5 135.9)">TX</text>
<text x="195" y="135.9" transform="rotate(-90 195 135.9)">RX</text>
<text x="198.5" y="135.6" transform="rotate(-90 198.5 135.6)">RST</text>
<text x="212.6" y="135.5" transform="rotate(-90 212.6 135.5)">RGB3</text>
<text x="315.5" y="137.8">3</text>
<text x="370.2" y="137.8">3</text>
<text x="49.1" y="139.6">1</text>
<text x="53.6" y="141">VOUT</text>
<text x="73" y="141">LX</text>
<text x="79.4" y="139.6">8</text>
<text x="182.5" y="139.5">PD2</text>
<text x="315.5" y="141.3">2</text>
<text x="320" y="142.7">2</text>
<text x="320" y="139.2">3</text>
<text x="370.2" y="141.3">2</text>
<text x="374.6" y="142.7">2</text>
<text x="374.6" y="139.2">3</text>
<text x="22.6" y="144.7">GND</text>
<text x="49.1" y="146.6">2</text>
<text x="53.6" y="148">CHRG#</text>
<text x="69.6" y="148">GND</text>
<text x="79.4" y="146.6">7</text>
<text x="87" y="146.1">GND</text>
<text x="224.6" y="149.6">RGB2</text>
<text x="315.5" y="144.9">1</text>
<text x="320" y="146.3">1</text>
<text x="370.2" y="144.9">1</text>
<text x="374.6" y="146.3">1</text>
<text x="49.1" y="153.7">3</text>
<text x="53.6" y="155.1">PROG</text>
<text x="70.6" y="155.1">BAT</text>
<text x="79.4" y="153.7">6</text>
<text x="118.8" y="153.4">BAT+</text>
<text x="166.2" y="150.1">LED1</text>
<text x="166.2" y="153.6">LED2</text>
<text x="224.6" y="153.1">RGB1</text>
<text x="49.1" y="160.7">4</text>
<text x="79.4" y="160.7">5</text>
<text x="53.6" y="162.1">STDBY#</text>
<text x="70.3" y="162.1">VCC</text>
<text x="225" y="167.3">ADC</text>
<text x="303.1" y="166">3</text>
<text x="307.6" y="167.4">3</text>
<text x="356.1" y="167.8">3</text>
<text x="119.6" y="173.2" transform="rotate(-90 119.6 173.2)">2</text>
<text x="123.1" y="173.2" transform="rotate(-90 123.1 173.2)">1</text>
<text x="291.2" y="173">RGB2</text>
<text x="291.2" y="169.5">RGB1</text>
<text x="303.1" y="173.1">1</text>
<text x="303.1" y="169.5">2</text>
<text x="307.6" y="171">2</text>
<text x="356.1" y="171.3">2</text>
<text x="360.5" y="172.7">2</text>
<text x="360.5" y="169.2">3</text>
<text x="121.4" y="176.7" transform="rotate(-90 121.4 176.7)">2</text>
<text x="124.9" y="176.7" transform="rotate(-90 124.9 176.7)">1</text>
<text x="160.2" y="175.2" transform="rotate(-90 160.2 175.2)">3</text>
<text x="224.4" y="174.4">SCK</text>
<text x="291.2" y="176.6">RGB3</text>
<text x="307.6" y="174.5">1</text>
<text x="356.1" y="174.8">1</text>
<text x="360.5" y="176.2">1</text>
<text x="167.2" y="191.3" transform="rotate(-90 167.2 191.3)">1</text>
<text x="202.4" y="190.3" transform="rotate(-90 202.4 190.3)">CE</text>
<text x="104.7" y="192.2">USB_5V</text>
<text x="188.4" y="194.2" transform="rotate(-90 188.4 194.2)">LED3</text>
<text x="191.9" y="194.2" transform="rotate(-90 191.9 194.2)">LED4</text>
<text x="195.4" y="194.2" transform="rotate(-90 195.4 194.2)">LED5</text>
<text x="198.9" y="194.2" transform="rotate(-90 198.9 194.2)">LED6</text>
<text x="205.9" y="192.6" transform="rotate(-90 205.9 192.6)">CSN</text>
<text x="209.4" y="194.1" transform="rotate(-90 209.4 194.1)">MOSI</text>
<text x="213" y="194.1" transform="rotate(-90 213 194.1)">MISO</text>
<text x="79.8" y="230.8">3.3V</text>
<text x="209.6" y="233">1</text>
<text x="225.8" y="233">0</text>
<text x="43.7" y="236.6">1</text>
<text x="47.2" y="238.3">VIN</text>
<text x="67.2" y="238.3">5</text>
<text x="158" y="239.6">ADC</text>
<text x="43.7" y="243.6">3</text>
<text x="47.2" y="245.4">CE</text>
<text x="56.8" y="240.1">VOUT</text>
<text x="61.1" y="243.6">NC</text>
<text x="67.2" y="241.9">4</text>
<text x="209.6" y="240.1">2</text>
<text x="209.6" y="243.6">3</text>
</g>
<g font-size="3.2">
<text x="149.5" y="65.5">3</text>
<text x="153" y="67.2">GND</text>
<text x="167.2" y="175.2" transform="rotate(-90 167.2 175.2)">2</text>
<text x="160.2" y="191.3" transform="rotate(-90 160.2 191.3)">4</text>
<text x="43.7" y="240.1">2</text>
<text x="47.2" y="241.9">GND</text>
</g>
<g font-size="3.2" fill="#f00">
<text x="165" y="70.8">VCC</text>
<text x="173" y="69">5</text>
</g>
<g font-size="1.8" fill="#00f">
<text x="188.4" y="141.7" transform="rotate(-90 188.4 141.7)">32</text>
<text x="191.9" y="141.7" transform="rotate(-90 191.9 141.7)">31</text>
<text x="195.4" y="141.7" transform="rotate(-90 195.4 141.7)">30</text>
<text x="199" y="141.7" transform="rotate(-90 199 141.7)">29</text>
<text x="202.5" y="141.7" transform="rotate(-90 202.5 141.7)">28</text>
<text x="206" y="141.7" transform="rotate(-90 206 141.7)">27</text>
<text x="209.5" y="141.7" transform="rotate(-90 209.5 141.7)">26</text>
<text x="213.1" y="141.7" transform="rotate(-90 213.1 141.7)">25</text>
<text x="178.8" y="146.6">1</text>
<text x="182.4" y="148">PD3</text>
<text x="200.4" y="149.9" transform="rotate(-90 200.4 149.9)">RESET</text>
<text x="203.9" y="147.5" transform="rotate(-90 203.9 147.5)">PA5</text>
<text x="207.4" y="147.5" transform="rotate(-90 207.4 147.5)">PA4</text>
<text x="211" y="147.5" transform="rotate(-90 211 147.5)">PA3</text>
<text x="214.5" y="147.5" transform="rotate(-90 214.5 147.5)">PA2</text>
<text x="178.8" y="150.1">2</text>
<text x="178.8" y="153.7">3</text>
<text x="182.4" y="151.6">PD4</text>
<text x="182.4" y="155.1">GND</text>
<text x="189.8" y="153.5" transform="rotate(-90 189.8 153.5)">PD2(PIN2)</text>
<text x="193.3" y="150.6" transform="rotate(-90 193.3 150.6)">PD1 TX</text>
<text x="196.8" y="150.7" transform="rotate(-90 196.8 150.7)">PD0 RX</text>
<text x="205.8" y="155.1">PA0(PINA0)</text>
<text x="212.9" y="151.6">PA1</text>
<text x="218.7" y="153.7">23</text>
<text x="218.7" y="150.1">24</text>
<text x="178.8" y="157.2">4</text>
<text x="178.8" y="160.7">5</text>
<text x="182.4" y="158.6">VCC</text>
<text x="212.9" y="158.6">PA7</text>
<text x="218.7" y="160.7">21</text>
<text x="218.7" y="157.2">22</text>
<text x="178.8" y="164.3">6</text>
<text x="178.8" y="167.8">7</text>
<text x="182.4" y="162.1">GND</text>
<text x="182.4" y="165.7">VCC</text>
<text x="211.7" y="165.7">AREF</text>
<text x="212.2" y="162.1">GND</text>
<text x="218.7" y="167.8">19</text>
<text x="218.7" y="164.3">20</text>
<text x="178.8" y="171.3">8</text>
<text x="182.4" y="169.2">XTAL1</text>
<text x="182.4" y="172.7">XTAL2</text>
<text x="211.4" y="172.7">AVCC</text>
<text x="212.9" y="169.2">PA6</text>
<text x="218.7" y="171.3">18</text>
<text x="186.3" y="178" transform="rotate(-90 186.3 178)">PD5</text>
<text x="189.8" y="178" transform="rotate(-90 189.8 178)">PD6</text>
<text x="193.3" y="178" transform="rotate(-90 193.3 178)">PD7</text>
<text x="196.8" y="178" transform="rotate(-90 196.8 178)">PB0 (PIN8)</text>
<text x="200.4" y="178" transform="rotate(-90 200.4 178)">PB1(PIN9)</text>
<text x="203.9" y="178" transform="rotate(-90 203.9 178)">PB2(PIN10)</text>
<text x="207.4" y="178" transform="rotate(-90 207.4 178)">PB3 MOSI</text>
<text x="211" y="178" transform="rotate(-90 211 178)">PB4 MISO</text>
<text x="212.6" y="176.2">CSK</text>
<text x="218.7" y="174.8">17</text>
<text x="184.9" y="181.6" transform="rotate(-90 184.9 181.6)">9</text>
<text x="188.4" y="182.7" transform="rotate(-90 188.4 182.7)">10</text>
<text x="191.9" y="182.7" transform="rotate(-90 191.9 182.7)">11</text>
<text x="195.4" y="182.7" transform="rotate(-90 195.4 182.7)">12</text>
<text x="199" y="182.7" transform="rotate(-90 199 182.7)">13</text>
<text x="202.5" y="182.7" transform="rotate(-90 202.5 182.7)">14</text>
<text x="206" y="182.7" transform="rotate(-90 206 182.7)">15</text>
<text x="209.5" y="182.7" transform="rotate(-90 209.5 182.7)">16</text>
</g>
</svg>
